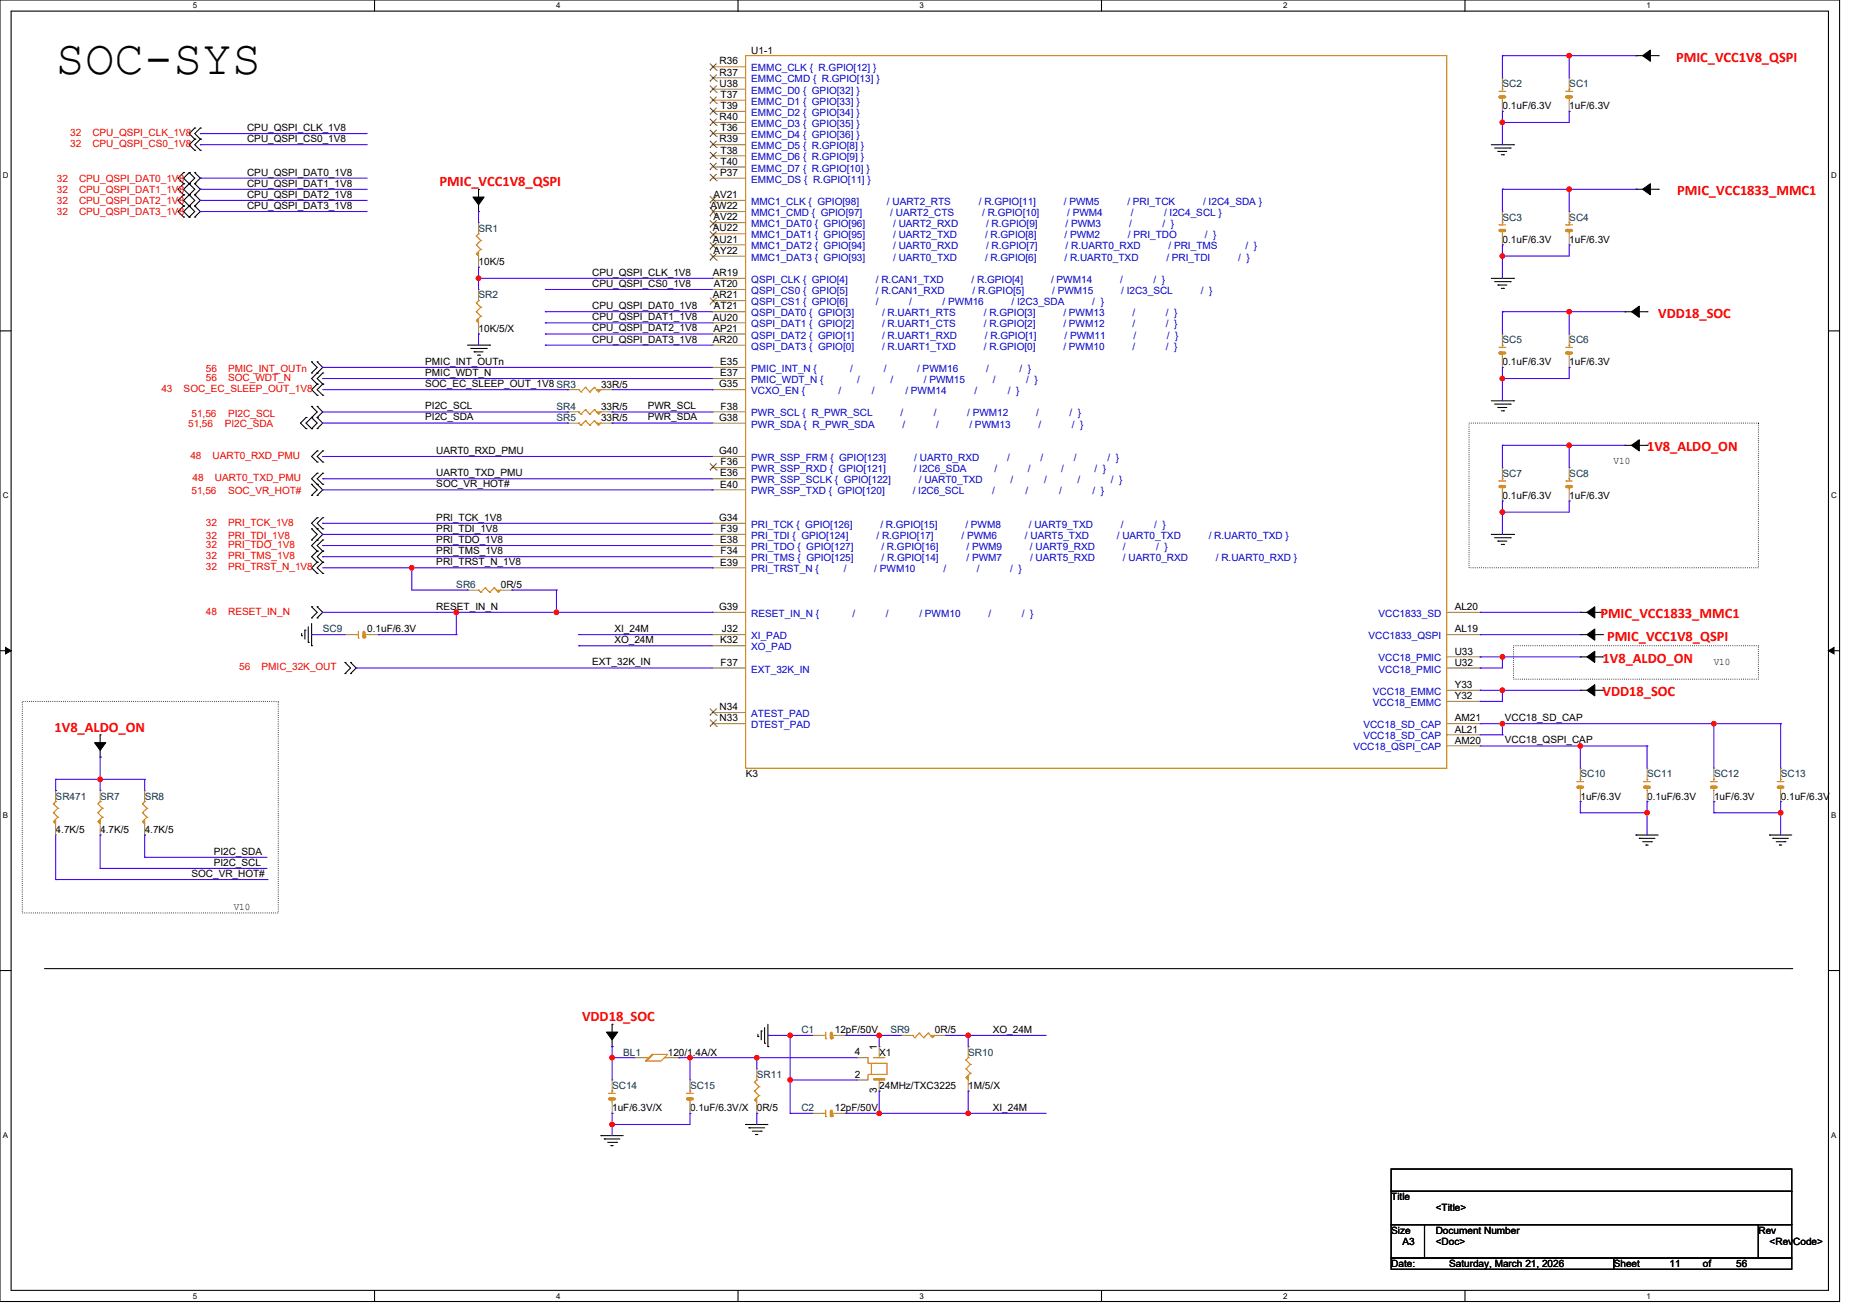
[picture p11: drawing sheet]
<svg xmlns="http://www.w3.org/2000/svg" width="297mm" height="210mm" viewBox="0 0 297 210" stroke-linecap="round" stroke-linejoin="round" font-family="sans-serif">
<path d="M0 0h293.9v207.8h-293.9zM1.8 1.8h290.3v204.3h-290.3z" fill="none" stroke="#000" stroke-width=".17"/>
<g fill="#fff">
<path d="M30.8 .2h.7v1.4h-.7z"/>
<path d="M30.8 206.2h.7v1.5h-.7z"/>
</g>
<path d="M59.8 0v1.8M59.8 206.1v1.7" fill="none" stroke="#000" stroke-width=".17"/>
<g fill="#fff">
<path d="M88.9 .2h.7v1.4h-.7z"/>
<path d="M88.9 206.2h.7v1.5h-.7z"/>
</g>
<path d="M117.9 0v1.8M117.9 206.1v1.7" fill="none" stroke="#000" stroke-width=".17"/>
<g fill="#fff">
<path d="M146.9 .2h.7v1.4h-.7z"/>
<path d="M146.9 206.2h.7v1.5h-.7z"/>
</g>
<path d="M176 0v1.8M176 206.1v1.7" fill="none" stroke="#000" stroke-width=".17"/>
<g fill="#fff">
<path d="M205 .2h.7v1.4h-.7z"/>
<path d="M205 206.2h.7v1.5h-.7z"/>
</g>
<path d="M234.1 0v1.8M234.1 206.1v1.7" fill="none" stroke="#000" stroke-width=".17"/>
<g fill="#fff">
<path d="M263.1 .2h.7v1.4h-.7z"/>
<path d="M263.1 206.2h.7v1.5h-.7z"/>
<path d="M.4 27.3h1v1.4h-1z"/>
<path d="M292.6 27.3h.9v1.4h-.9z"/>
<path d="M.4 78.4h1v1.4h-1z"/>
<path d="M292.6 78.4h.9v1.4h-.9z"/>
</g>
<path d="M0 52.8h1.8M292.1 52.8h1.8" fill="none" stroke="#000" stroke-width=".17"/>
<g fill="#fff">
<path d="M.4 129.4h.9v1.5h-.9z"/>
<path d="M292.6 129.4h.8v1.5h-.8z"/>
</g>
<path d="M0 103.9h1.8M292.1 103.9h1.8" fill="none" stroke="#000" stroke-width=".17"/>
<path d="M.9 103.4l.9 .5-.9 .5zM292.1 103.9l.9-.5v1z" fill="#000" stroke="#000" stroke-width=".16"/>
<g fill="#fff">
<path d="M.4 180.5h.9v1.4h-.9z"/>
<path d="M292.6 180.5h.8v1.4h-.8z"/>
</g>
<g fill="none" stroke="#000" stroke-width=".17">
<path d="M261.4 8.9h.1M261.4 8.9h1.2M263 8.9h1.9M264.9 8.9h.1M29.3 27.6h.1M29.3 29.3h.1M29.3 31.1h.1M29.3 32.9h.1M29.3 34.7h.1M29.3 27.6l-.9 .8 .9 .9M29.3 31.1l-.9 .9 .9 .9M29.3 29.3l-.9 .9 .9 .9"/>
<path d="M29.3 32.9l-.9 .9 .9 .9M30.2 27.6h.1M30.2 29.3h.1M30.2 31.1h.1M30.2 32.9h.1M30.2 34.7h.1M30.2 27.6l-.9 .8 1.8 1.8-1.8 1.8 1.8 1.8-.9 .9M30.2 27.6l.9 .8-.9 .9M30.2 29.3l-.9 .9 1.8 1.8-1.8 1.8 .9 .9M31.1 27.6h.1M31.1 29.3h.1M31.1 31.1h.1"/>
<path d="M31.1 32.9h.1M31.1 34.7h.1M31.1 22.2h.1M31.1 24h.1M31.1 20.4h.1M31.1 27.6l.9 .8-.9 .9M31.1 32.9l.9 .9-.9 .9M31.1 29.3l.9 .9-.9 .9M31.1 31.1l.9 .9-.9 .9M31.1 22.2l-.9 .9 .9 .9M31.1 20.4l-.9 .9 .9 .9M32 22.2h.1"/>
<path d="M32 24h.1M32 20.4h.1M32 22.2l-.9 .9 .9 .9M32 20.4l-.9 .9 .9 .9M76.5 33.8h.1M76.5 30.2h.1M76.5 30.2v2M76.5 32.5v1.3M238.3 23.1h3.5M238.8 23.6h2.5M239.3 24.2h.1M239.3 24.2h1.4"/>
<path d="M239.9 24.7h.3M240.2 24.7h.1M241.3 23.6h.1M241.8 23.1h.1M261.4 30.2h.1M261.4 30.2h1.2M263 30.2h1.9M264.9 30.2h.1M49.8 57.8h.1M49.8 59.6h.1M49.8 57.8l.9 .9-.9 .9M50.7 59.6h.1"/>
<path d="M50.7 57.8h.1M50.7 57.8l.9 .9-1.8 1.8 .9 .8M51.6 59.6h.1M51.6 59.6l-.9 .9 .9 .8M74.7 55.1h3.5M75.2 55.6h2.5M75.7 56.2h.1M75.7 56.2h1.5M76.3 56.7h.3M76.6 56.7h.1M77.7 55.6h.1M78.2 55.1h.1"/>
<path d="M238.3 44.4h3.5M238.8 45h2.5M239.3 45.5h.1M239.3 45.5h1.4M239.9 46h.3M240.2 46h.1M241.3 45h.1M241.8 44.4h.1M259.6 49.8h.1M259.6 49.8h1.2M261.2 49.8h1.9M263.1 49.8h.1"/>
<path d="M48.9 66.7h.1M48.9 68.5h.1M48.9 66.7l-.9 .9 .9 .9M49.8 64.9h.1M49.8 66.7h.1M49.8 68.5h.1M49.8 77.3h.1M49.8 79.1h.1M49.8 64.9l.9 .9-1.8 1.8 .9 .9M49.8 66.7l.9 .9-.9 .9M49.8 77.3l.9 .9-.9 .9M50.7 61.3h.1"/>
<path d="M50.7 63.1h.1M50.7 64.9h.1M50.7 66.7h.1M50.7 68.5h.1M50.7 72h.1M50.7 73.8h.1M50.7 75.6h.1M50.7 77.3h.1M50.7 79.1h.1M50.7 61.3l-.9 .9 .9 .9M50.7 64.9l.9 .9-.9 .9M50.7 66.7l.9 .9-.9 .9"/>
<path d="M50.7 72l-.9 .9 .9 .9M50.7 75.6l-.9 .9 1.8 1.7-.9 .9M51.6 61.3h.1M51.6 63.1h.1M51.6 72h.1M51.6 73.8h.1M51.6 75.6h.1M51.6 77.3h.1M51.6 61.3l-.9 .9 .9 .9M51.6 72l-.9 .9 .9 .9M51.6 75.6l-.9 .9 .9 .8M238.3 64h3.5"/>
<path d="M238.8 64.5h2.5M239.3 65.1h.1M239.3 65.1h1.4M239.9 65.6h.3M240.2 65.6h.1M241.3 64.5h.1M241.8 64h.1M259.6 71.1h.1M259.6 71.1h1.2M261.2 71.1h1.9M263.1 71.1h.1M49.8 96.9h.1"/>
<path d="M49.8 98.7h.1M49.8 84.5h.1M49.8 86.2h.1M49.8 99.6v3.5M49.8 96.9l.9 .9-.9 .9M49.8 84.5l.9 .8-.9 .9M50.7 82.7h.1M50.7 84.5h.1M50.7 86.2h.1M50.7 88h.1M50.7 89.8h.1M50.7 91.6h.1"/>
<path d="M50.7 98.7h.1M50.7 96.9h.1M50.7 82.7l-.9 .9 1.8 1.7-1.8 1.8 .9 .9M50.7 88l-.9 .9 .9 .9M50.7 89.8l-.9 .9 .9 .9M50.7 96.9l.9 .9-.9 .9M51.6 82.7h.1M51.6 84.5h.1M51.6 86.2h.1M51.6 88h.1M51.6 89.8h.1M51.6 91.6h.1"/>
<path d="M51.6 82.7l-.9 .9 .9 .9M51.6 86.2l-.9 .9 .9 .9M51.6 88l-.9 .9 .9 .9M51.6 89.8l-.9 .9 .9 .9M238.3 85.3h3.5M238.8 85.9h2.5M239.3 86.4h.1M239.3 86.4h1.4M239.9 86.9h.3M240.2 86.9h.1M241.3 85.9h.1M241.8 85.3h.1"/>
<path d="M252.5 97.8h.1M252.5 97.8h1.2M254.1 97.8h1.9M256 97.8h.1M16 117.3h.1M16 117.3v2M16 119.7v1.2M48.2 101.5h.1M48.2 101.2v.3M48.7 100.6h.1M48.7 100.6v1.5M49.3 102.6h.1"/>
<path d="M49.3 100.1v2.5M49.8 103.1h.1M55.1 105.8h.1M55.1 107.6h.1M55.1 105.8l.9 .9-.9 .9M56 107.6h.1M56 105.8h.1M56 105.8l.9 .9-.9 .9M252.5 110.2h.1M252.5 101.3h.1M252.5 104.9h.1M252.5 110.2h1.2"/>
<path d="M252.5 101.3h1.2M252.5 104.9h1.2M254.1 110.2h1.9M254.1 101.3h1.9M254.1 104.9h1.9M256 110.2h.1M256 101.3h.1M256 104.9h.1M16 120.9h.1M261.4 133.3h.1M261.4 133.3h3.5M261.9 133.9h.1"/>
<path d="M261.9 133.9h2.5M262.4 134.4h1.5M263 134.9h.1M263 134.9h.3M263.9 134.4h.1M282.7 133.3h.1M282.7 133.3h3.6M283.2 133.9h.1M283.2 133.9h2.5M283.8 134.4h1.4M284.3 134.9h.1M284.3 134.9h.4"/>
<path d="M285.2 134.4h.1M0 155h1.8M7.1 154.7h279.2M286.3 154.7h.1M292.1 155h1.8M97.8 167.1h.1M97.8 163.6h.1M97.8 163.6v1.9M97.8 165.9v1.2M119.1 179.6h.1M119.1 179.6h3.6M121.1 165.5h.1"/>
<path d="M121.1 165.2v.3M121.6 164.6h.1M121.6 164.6v1.5M122.2 166.6h.1M122.2 164.1v2.5M122.7 167.1h.1M122.7 163.6v3.5M96 181.4h.1M96 181.4h3.6M96.5 181.9h.1M96.5 181.9h2.5M97.1 182.4h1.4"/>
<path d="M97.6 183h.1M97.6 183h.4M98.5 182.4h.1M119.7 180.1h.1M119.7 180.1h2.5M120.2 180.6h1.4M120.7 181.2h.1M120.7 181.2h.4M121.6 180.6h.1M222.2 186.7h64.1v3.5h-64.1zM222.2 190.2h64.1v5.4h-64.1zM222.2 195.6h5.4v5.3h-5.4z"/>
<path d="M227.6 195.6h53.3v5.3h-53.3zM280.9 195.6h5.4v5.3h-5.4zM222.2 200.9h35.6v1.8h-35.6zM257.8 200.9h28.5v1.8h-28.5z"/>
</g>
<path d="M234.7 67.6h46.2v23.1h-46.2zM3.6 112h40.8v33.8h-40.8zM241.8 103.1h39.1v5.4h-39.1z" fill="none" stroke="#000" stroke-width=".17" stroke-dasharray="0 .3"/>
<g fill="#000" stroke="#000" stroke-width=".17">
<path d="M262.4 8.9l1.3-.9v1.8z" fill-rule="evenodd"/>
<path d="M75.6 31.5h1.7l-.8 1.2z" fill-rule="evenodd"/>
<path d="M262.4 30.2l1.3-.9v1.8z" fill-rule="evenodd"/>
<path d="M260.7 49.8l1.2-.9v1.8z" fill-rule="evenodd"/>
<path d="M260.7 71.1l1.2-.9v1.8z" fill-rule="evenodd"/>
<path d="M253.5 97.8l1.3-.9v1.8z" fill-rule="evenodd"/>
<path d="M15.1 118.6h1.8l-.9 1.2z" fill-rule="evenodd"/>
<path d="M253.5 110.2l1.3-.9v1.8z" fill-rule="evenodd"/>
<path d="M253.5 101.3l1.3-.8v1.7z" fill-rule="evenodd"/>
<path d="M253.5 104.9l1.3-.9v1.8z" fill-rule="evenodd"/>
<path d="M96.9 164.8h1.8l-.9 1.3z" fill-rule="evenodd"/>
</g>
<path d="M97.3 174.6h.1M97.3 174.6h1M97.8 175.5h.1M97.8 174.2h.1M97.8 174.2v.4M97.8 175.5v.5M103.1 169.4l1.1-1h2.5l-1.1 1zM103.1 168.9h.6M103.7 168.9h.1M106.2 168.9h.5M106.7 168.9h.1" fill="none" stroke="#cc8006" stroke-width=".17"/>
<path d="M103.1 169.4l1.1-1h.2l-1.1 1z" fill-rule="evenodd" fill="#cc8006" stroke="#cc8006" stroke-width=".17"/>
<path d="M101.3 168.9h.1M101.3 168.9h1.8M106.7 168.9h1.8M108.5 168.9h.1" fill="none" stroke="#a84" stroke-width=".17"/>
<path d="M97.4 175.5h.7" fill="none" stroke="#cc8006" stroke-width=".53"/>
<circle cx="97.4" cy="175.5" r=".26" fill="#cc8006"/>
<path d="M97.8 177.8h.1M97.8 172.5h.1M97.8 172.5v1.7M97.8 176v1.8M154.7 174.2h.1M154.7 167.1h.1M154.7 167.1v1.8M154.7 172.5v1.7" fill="none" stroke="#a84" stroke-width=".17"/>
<g fill="none" stroke="#cc8006" stroke-width=".17">
<path d="M131.6 177.8h.1M131.6 177.8h.3M131.9 178.3h.1M131.9 177.3v1M132.8 177.8h.1M132.8 177.8h.5M154.3 170.7h.1M154.3 169.3h.1M154.3 170.7l.7 .7M154.3 169.3l.7 .7M154.7 168.9h.1M154.7 168.9l-.4 .4"/>
<path d="M155 170h.1M155 171.4h.1M155 170l-.7 .7M155 171.4l-.7 .7"/>
</g>
<path d="M154.3 172.1l.4-.3v.7z" fill-rule="evenodd" fill="#cc8006" stroke="#cc8006" stroke-width=".17"/>
<path d="M132.8 177.4v.8" fill="none" stroke="#cc8006" stroke-width=".53"/>
<circle cx="132.8" cy="178.2" r=".26" fill="#cc8006"/>
<path d="M90.7 65.8h.1M90.7 65.8h1.8M96 65.8h1.8M97.8 65.8h.1M129.8 177.8h.1M129.8 177.8h1.8M133.3 177.8h1.8M135.1 177.8h.1" fill="none" stroke="#a84" stroke-width=".17"/>
<g fill="none" stroke="#cc8006" stroke-width=".17">
<path d="M92.5 65.8h.1M92.5 65.8l.3 .3M92.8 66.1h.1M93.5 65.4h.1M93.5 65.4l.7 .7M93.5 65.4l-.7 .7M94.2 66.1h.1M94.9 65.4h.1M94.9 65.4l-.7 .7M94.9 65.4l.8 .7M284 124.8h.1M284 124.8h1"/>
<path d="M284.5 125.7h.1M284.5 124.5h.1M284.5 124.5v.3M284.5 125.7v.5"/>
</g>
<path d="M95.3 65.8h.7l-.3 .3z" fill-rule="evenodd" fill="#cc8006" stroke="#cc8006" stroke-width=".17"/>
<path d="M284.1 125.7h.7" fill="none" stroke="#cc8006" stroke-width=".53"/>
<circle cx="284.1" cy="125.7" r=".26" fill="#cc8006"/>
<path d="M76.5 35.6h.1M76.5 35.6v1.7M76.5 42.7h.1M76.5 40.9v1.8M284.5 128h.1M284.5 122.7h.1M284.5 122.7v1.8M284.5 126.2v1.8" fill="none" stroke="#a84" stroke-width=".17"/>
<g fill="none" stroke="#cc8006" stroke-width=".17">
<path d="M76.1 39.1h.1M76.1 37.7h.1M76.1 39.1l.7 .7M76.1 37.7l.7 .7M76.5 37.3h.1M76.5 37.3l-.4 .4M76.8 38.4h.1M76.8 39.8h.1M76.8 38.4l-.7 .7M76.8 39.8l-.7 .7M239.5 35.9h.1M239.5 35.9h1.1"/>
<path d="M240 36.8h.1M240 35.6h.1M240 35.6v.3M240 36.8v.5"/>
</g>
<path d="M76.1 40.5l.4-.3v.7z" fill-rule="evenodd" fill="#cc8006" stroke="#cc8006" stroke-width=".17"/>
<path d="M239.7 36.8h.7" fill="none" stroke="#cc8006" stroke-width=".53"/>
<circle cx="239.7" cy="36.8" r=".26" fill="#cc8006"/>
<path d="M240 39.1h.1M240 33.8h.1M240 33.8v1.8M240 37.3v1.8M90.7 67.6h.1M90.7 67.6h1.8M96 67.6h1.8M97.8 67.6h.1" fill="none" stroke="#a84" stroke-width=".17"/>
<g fill="none" stroke="#cc8006" stroke-width=".17">
<path d="M250.2 14.6h.1M250.2 14.6h1M250.7 15.5h.1M250.7 14.2h.1M250.7 14.2v.4M250.7 15.5v.5M92.5 67.6h.1M92.5 67.6l.3 .3M92.8 67.9h.1M93.5 67.2h.1M93.5 67.2l.7 .7M93.5 67.2l-.7 .7"/>
<path d="M94.2 67.9h.1M94.9 67.2h.1M94.9 67.2l-.7 .7M94.9 67.2l.8 .7"/>
</g>
<path d="M95.3 67.6h.7l-.3 .3z" fill-rule="evenodd" fill="#cc8006" stroke="#cc8006" stroke-width=".17"/>
<path d="M250.3 15.5h.8" fill="none" stroke="#cc8006" stroke-width=".53"/>
<circle cx="250.3" cy="15.5" r=".26" fill="#cc8006"/>
<path d="M250.7 17.8h.1M250.7 12.4h.1M250.7 12.4v1.8M250.7 16v1.8" fill="none" stroke="#a84" stroke-width=".17"/>
<path d="M251.9 124.8h.1M251.9 124.8h1.1M252.5 125.7h.1M252.5 124.5h.1M252.5 124.5v.3M252.5 125.7v.5" fill="none" stroke="#cc8006" stroke-width=".17"/>
<path d="M252.1 125.7h.7" fill="none" stroke="#cc8006" stroke-width=".53"/>
<circle cx="252.1" cy="125.7" r=".26" fill="#cc8006"/>
<g fill="none" stroke="#a84" stroke-width=".17">
<path d="M113.8 10.7h.1M113.8 12.4h.1M113.8 14.2h.1M113.8 16h.1M113.8 17.8h.1M113.8 19.6h.1M113.8 10.7h5.3M113.8 12.4h5.3M113.8 14.2h5.3M113.8 16h5.3M113.8 17.8h5.3M113.8 19.6h5.3"/>
<path d="M113.8 21.3h.1M113.8 23.1h.1M113.8 24.9h.1M113.8 26.7h.1M113.8 28.4h.1M113.8 32h.1M113.8 33.8h.1M113.8 35.6h.1M113.8 37.3h.1M113.8 39.1h.1M113.8 21.3h5.3M113.8 23.1h5.3"/>
<path d="M113.8 24.9h5.3M113.8 26.7h5.3M113.8 28.4h5.3M113.8 32h5.3M113.8 33.8h5.3M113.8 35.6h5.3M113.8 37.3h5.3M113.8 39.1h5.3M113.8 40.9h.1M113.8 58.7h.1M113.8 44.4h.1M113.8 46.2h.1"/>
<path d="M113.8 48h.1M113.8 49.8h.1M113.8 51.6h.1M113.8 53.3h.1M113.8 55.1h.1M113.8 40.9h5.3M113.8 58.7h5.3M113.8 44.4h5.3M113.8 46.2h5.3M113.8 48h5.3M113.8 49.8h5.3M113.8 51.6h5.3"/>
<path d="M113.8 53.3h5.3M113.8 55.1h5.3M113.8 60.5h.1M113.8 65.8h.1M113.8 67.6h.1M113.8 72.9h.1M113.8 74.7h.1M113.8 76.5h.1M113.8 78.2h.1M113.8 62.2h.1M113.8 60.5h5.3M113.8 65.8h5.3"/>
<path d="M113.8 67.6h5.3M113.8 72.9h5.3M113.8 74.7h5.3M113.8 76.5h5.3M113.8 78.2h5.3M113.8 62.2h5.3M74.7 94.2h.1M74.7 94.2h1.8M80 94.2h1.8M81.8 94.2h.1M113.8 83.6h.1M113.8 85.3h.1"/>
<path d="M113.8 87.1h.1M113.8 88.9h.1M113.8 90.7h.1M113.8 97.8h.1M113.8 83.6h5.3M113.8 85.3h5.3M113.8 87.1h5.3M113.8 88.9h5.3M113.8 90.7h5.3M113.8 97.8h5.3M231.1 97.8h5.4M236.5 97.8h.1"/>
<path d="M113.8 113.8h.1M113.8 115.6h.1M113.8 106.7h.1M113.8 101.3h.1M113.8 103.1h.1M113.8 113.8h5.3M113.8 115.6h5.3M113.8 106.7h5.3M113.8 101.3h5.3M113.8 103.1h5.3M231.1 115.6h5.4M231.1 106.7h5.4"/>
<path d="M231.1 112h5.4M231.1 110.2h5.4M231.1 104.9h5.4M231.1 119.1h5.4M231.1 117.3h5.4M231.1 101.3h5.4M236.5 112h.1M236.5 110.2h.1M236.5 106.7h.1M236.5 104.9h.1M236.5 119.1h.1M236.5 117.3h.1"/>
<path d="M236.5 115.6h.1M236.5 101.3h.1M23.1 133.3h.1M23.1 126.2h.1M23.1 126.2v1.8M23.1 131.6v1.7M252.5 128h.1M252.5 122.7h.1M252.5 122.7v1.8M252.5 126.2v1.8"/>
</g>
<g fill="none" stroke="#cc8006" stroke-width=".17">
<path d="M119.1 8.9h112v113.8h-112zM250.2 76.8h.1M250.2 76.8h1M250.7 77.7h.1M250.7 76.5h.1M250.7 76.5v.3M250.7 77.7v.5M76.5 94.2h.1M76.5 94.2l.3 .4M76.8 94.6h.1M77.5 93.9h.1M77.5 93.9l.7 .7"/>
<path d="M77.5 93.9l-.7 .7M78.2 94.6h.1M78.9 93.9h.1M78.9 93.9l-.7 .7M78.9 93.9l.8 .7M22.8 129.8h.1M22.8 128.4h.1M22.8 129.8l.7 .7M22.8 128.4l.7 .7M23.1 128h.1M23.1 128l-.3 .4M23.5 129.1h.1"/>
<path d="M23.5 130.5h.1M23.5 129.1l-.7 .7M23.5 130.5l-.7 .7"/>
</g>
<g fill="#cc8006" stroke="#cc8006" stroke-width=".17">
<path d="M79.3 94.2h.7l-.3 .4z" fill-rule="evenodd"/>
<path d="M22.8 131.2l.3-.3v.7z" fill-rule="evenodd"/>
</g>
<g fill="none" stroke="#804000" stroke-width=".16">
<path d="M113.4 11.2h.1M113.4 13h.1M113.4 14.7h.1M113.4 16.5h.1M113.4 18.3h.1M113.4 10.2l1.1 1M113.4 11.9l1.1 1.1M113.4 13.7l1.1 1M113.4 15.4l1.1 1.1M113.4 17.2l1.1 1.1M113.4 19l1.1 1M114.5 11.2h.1"/>
<path d="M114.5 13h.1M114.5 14.7h.1M114.5 16.5h.1M114.5 18.3h.1M114.5 10.2l-1.1 1M114.5 11.9l-1.1 1.1M114.5 13.7l-1.1 1M114.5 15.4l-1.1 1.1M114.5 17.2l-1.1 1.1M114.5 19l-1.1 1M113.4 20h.1M113.4 21.8h.1"/>
<path d="M113.4 23.6h.1M113.4 25.3h.1M113.4 27.1h.1M113.4 28.8h.1M113.4 32.4h.1M113.4 34.5h.1M113.4 36.3h.1M113.4 38h.1M113.4 39.8h.1M113.4 20.7l1.1 1.1M113.4 22.5l1.1 1.1M113.4 24.3l1.1 1"/>
<path d="M113.4 26l1.1 1.1M113.4 27.8l1.1 1M113.4 31.3l1.1 1.1M113.4 33.1l1.1 1.4M113.4 35.2l1.1 1.1M113.4 37l1.1 1M113.4 38.7l1.1 1.1M114.5 20h.1M114.5 21.8h.1M114.5 23.6h.1M114.5 25.3h.1M114.5 27.1h.1"/>
<path d="M114.5 28.8h.1M114.5 32.4h.1M114.5 34.5h.1M114.5 36.3h.1M114.5 38h.1M114.5 39.8h.1M114.5 20.7l-1.1 1.1M114.5 22.5l-1.1 1.1M114.5 24.3l-1.1 1M114.5 26l-1.1 1.1M114.5 27.8l-1.1 1M114.5 31.3l-1.1 1.1"/>
<path d="M114.5 33.1l-1.1 1.4M114.5 35.2l-1.1 1.1M114.5 37l-1.1 1M114.5 38.7l-1.1 1.1M113.4 41.5h.1M113.4 48.6h.1M113.4 40.5l1.1 1M113.4 47.5l1.1 1.1M114.5 41.5h.1M114.5 48.6h.1M114.5 40.5l-1.1 1M114.5 47.5l-1.1 1.1"/>
<path d="M113.4 75.1h.1M113.4 74l1.1 1.1M114.5 75.1h.1M114.5 74l-1.1 1.1M113.4 114.2h.1M113.4 116h.1M113.4 113.2l1.1 1M113.4 114.9l1.1 1.1M114.5 114.2h.1M114.5 116h.1M114.5 113.2l-1.1 1M114.5 114.9l-1.1 1.1"/>
</g>
<path d="M250.3 77.7h.8" fill="none" stroke="#cc8006" stroke-width=".53"/>
<circle cx="250.3" cy="77.7" r=".26" fill="#cc8006"/>
<path d="M76.5 53.3h.1M76.5 46.2h.1M76.5 46.2v1.8M76.5 51.6v1.7M250.7 74.7h.1M250.7 74.7v1.8M250.7 78.2v1.8M250.7 80h.1" fill="none" stroke="#a84" stroke-width=".17"/>
<g fill="none" stroke="#cc8006" stroke-width=".17">
<path d="M239.5 14.6h.1M239.5 14.6h1.1M240 15.5h.1M240 14.2h.1M240 14.2v.4M240 15.5v.5M76.1 49.8h.1M76.1 48.4h.1M76.1 49.8l.7 .7M76.1 48.4l.7 .7M76.5 48h.1M76.5 48l-.4 .4"/>
<path d="M76.8 49.1h.1M76.8 50.5h.1M76.8 49.1l-.7 .7M76.8 50.5l-.7 .7"/>
</g>
<path d="M76.1 51.2l.4-.3v.7z" fill-rule="evenodd" fill="#cc8006" stroke="#cc8006" stroke-width=".17"/>
<path d="M239.7 15.5h.7" fill="none" stroke="#cc8006" stroke-width=".53"/>
<circle cx="239.7" cy="15.5" r=".26" fill="#cc8006"/>
<path d="M240 17.8h.1M240 12.4h.1M240 12.4v1.8M240 16v1.8" fill="none" stroke="#a84" stroke-width=".17"/>
<path d="M262.6 124.8h.1M262.6 124.8h1.1M263.1 125.7h.1M263.1 124.5h.1M263.1 124.5v.3M263.1 125.7v.5" fill="none" stroke="#cc8006" stroke-width=".17"/>
<path d="M262.8 125.7h.7" fill="none" stroke="#cc8006" stroke-width=".53"/>
<circle cx="262.8" cy="125.7" r=".26" fill="#cc8006"/>
<path d="M263.1 128h.1M263.1 122.7h.1M263.1 122.7v1.8M263.1 126.2v1.8" fill="none" stroke="#a84" stroke-width=".17"/>
<path d="M250.2 55.5h.1M250.2 55.5h1M250.7 56.4h.1M250.7 55.1h.1M250.7 55.1v.4M250.7 56.4v.5" fill="none" stroke="#cc8006" stroke-width=".17"/>
<path d="M250.3 56.4h.8" fill="none" stroke="#cc8006" stroke-width=".53"/>
<circle cx="250.3" cy="56.4" r=".26" fill="#cc8006"/>
<g fill="none" stroke="#a84" stroke-width=".17">
<path d="M250.7 58.7h.1M250.7 53.3h.1M250.7 53.3v1.8M250.7 56.9v1.8M8.9 133.3h.1M8.9 126.2h.1M8.9 126.2v1.8M8.9 131.6v1.7M16 133.3h.1M16 126.2h.1M16 126.2v1.8M16 131.6v1.7"/>
<path d="M136.9 172.5h.1M136.9 168.9h.1M136.9 172.5h1.8M136.9 168.9h1.8M140.5 167.1h.1M140.5 174.2h.1M140.5 167.1v1.8M140.5 172.5v1.7"/>
</g>
<g fill="none" stroke="#cc8006" stroke-width=".17">
<path d="M8.5 129.8h.1M8.5 128.4h.1M8.5 129.8l.7 .7M8.5 128.4l.7 .7M8.9 128h.1M8.9 128l-.4 .4M9.2 129.1h.1M9.2 130.5h.1M9.2 129.1l-.7 .7M9.2 130.5l-.7 .7M15.6 129.8h.1M15.6 128.4h.1"/>
<path d="M15.6 129.8l.8 .7M15.6 128.4l.8 .7M16 128h.1M16 128l-.4 .4M16.4 129.1h.1M16.4 130.5h.1M16.4 129.1l-.8 .7M16.4 130.5l-.8 .7M109.7 174.6h.1M109.7 174.6h1.1M110.2 175.5h.1M110.2 174.2h.1"/>
<path d="M110.2 174.2v.4M110.2 175.5v.5M138.7 168.9v.9h.5M139.2 169.8h2.5v1.8h-2.5zM139.2 171.6h-.5v.9M139.6 168.9h.1M139.6 168.9h1.8"/>
</g>
<g fill="#cc8006" stroke="#cc8006" stroke-width=".17">
<path d="M15.6 131.2l.4-.3v.7z" fill-rule="evenodd"/>
<path d="M8.5 131.2l.4-.3v.7z" fill-rule="evenodd"/>
<path d="M139.6 172.3h1.8v.2h-1.8z" fill-rule="evenodd"/>
</g>
<path d="M109.9 175.5h.7" fill="none" stroke="#cc8006" stroke-width=".53"/>
<circle cx="109.9" cy="175.5" r=".26" fill="#cc8006"/>
<path d="M110.2 177.8h.1M110.2 172.5h.1M110.2 172.5v1.7M110.2 176v1.8M120.9 177.8h.1M120.9 170.7h.1M120.9 170.7v1.8M120.9 176v1.8M144 165.4h.1M144 165.4h1.8M149.4 165.4h1.7M151.1 165.4h.1" fill="none" stroke="#a84" stroke-width=".17"/>
<g fill="none" stroke="#cc8006" stroke-width=".17">
<path d="M239.5 76.8h.1M239.5 76.8h1.1M240 77.7h.1M240 76.5h.1M240 76.5v.3M240 77.7v.5M120.5 174.2h.1M120.5 172.8h.1M120.5 174.2l.8 .8M120.5 172.8l.8 .7M120.9 172.5h.1M120.9 172.5l-.4 .3"/>
<path d="M121.3 173.5h.1M121.3 175h.1M121.3 173.5l-.8 .7M121.3 175l-.8 .7M145.8 165.4h.1M145.8 165.4l.4 .3M146.2 165.7h.1M146.9 165h.1M146.9 165l.7 .7M146.9 165l-.7 .7M147.6 165.7h.1M148.3 165h.1"/>
<path d="M148.3 165l-.7 .7M148.3 165l.7 .7"/>
</g>
<g fill="#cc8006" stroke="#cc8006" stroke-width=".17">
<path d="M120.5 175.7l.4-.4v.7z" fill-rule="evenodd"/>
<path d="M148.6 165.4h.8l-.4 .3z" fill-rule="evenodd"/>
</g>
<path d="M239.7 77.7h.7" fill="none" stroke="#cc8006" stroke-width=".53"/>
<circle cx="239.7" cy="77.7" r=".26" fill="#cc8006"/>
<path d="M240 74.7h.1M240 74.7v1.8M240 78.2v1.8M240 80h.1" fill="none" stroke="#a84" stroke-width=".17"/>
<path d="M131.6 165.4h.1M131.6 165.4h.3M131.9 165.9h.1M131.9 164.8v1.1M132.8 165.4h.1M132.8 165.4h.5" fill="none" stroke="#cc8006" stroke-width=".17"/>
<path d="M132.8 165v.7" fill="none" stroke="#cc8006" stroke-width=".53"/>
<circle cx="132.8" cy="165.7" r=".26" fill="#cc8006"/>
<path d="M129.8 165.4h.1M129.8 165.4h1.8M133.3 165.4h1.8M135.1 165.4h.1" fill="none" stroke="#a84" stroke-width=".17"/>
<path d="M56.9 101.3h.1M56.9 101.3h.4M57.3 101.9h.1M57.3 100.8v1.1M58.1 101.3h.1M58.1 101.3h.6" fill="none" stroke="#cc8006" stroke-width=".17"/>
<path d="M58.1 101v.7" fill="none" stroke="#cc8006" stroke-width=".53"/>
<circle cx="58.1" cy="101.7" r=".26" fill="#cc8006"/>
<path d="M55.1 101.3h.1M55.1 101.3h1.8M58.7 101.3h1.8M60.5 101.3h.1" fill="none" stroke="#a84" stroke-width=".17"/>
<path d="M239.5 55.5h.1M239.5 55.5h1.1M240 56.4h.1M240 55.1h.1M240 55.1v.4M240 56.4v.5" fill="none" stroke="#cc8006" stroke-width=".17"/>
<path d="M239.7 56.4h.7" fill="none" stroke="#cc8006" stroke-width=".53"/>
<circle cx="239.7" cy="56.4" r=".26" fill="#cc8006"/>
<path d="M240 58.7h.1M240 53.3h.1M240 53.3v1.8M240 56.9v1.8" fill="none" stroke="#a84" stroke-width=".17"/>
<path d="M250.2 35.9h.1M250.2 35.9h1M250.7 36.8h.1M250.7 35.6h.1M250.7 35.6v.3M250.7 36.8v.5" fill="none" stroke="#cc8006" stroke-width=".17"/>
<path d="M250.3 36.8h.8" fill="none" stroke="#cc8006" stroke-width=".53"/>
<circle cx="250.3" cy="36.8" r=".26" fill="#cc8006"/>
<path d="M250.7 39.1h.1M250.7 33.8h.1M250.7 33.8v1.8M250.7 37.3v1.8M90.7 62.2h.1M90.7 62.2h1.8M96 62.2h1.8M97.8 62.2h.1" fill="none" stroke="#a84" stroke-width=".17"/>
<g fill="none" stroke="#cc8006" stroke-width=".17">
<path d="M92.5 62.2h.1M92.5 62.2l.3 .4M92.8 62.6h.1M93.5 61.9h.1M93.5 61.9l.7 .7M93.5 61.9l-.7 .7M94.2 62.6h.1M94.9 61.9h.1M94.9 61.9l-.7 .7M94.9 61.9l.8 .7M273.3 124.8h.1M273.3 124.8h1"/>
<path d="M273.8 125.7h.1M273.8 124.5h.1M273.8 124.5v.3M273.8 125.7v.5"/>
</g>
<path d="M95.3 62.2h.7l-.3 .4z" fill-rule="evenodd" fill="#cc8006" stroke="#cc8006" stroke-width=".17"/>
<path d="M273.5 125.7h.7" fill="none" stroke="#cc8006" stroke-width=".53"/>
<circle cx="273.5" cy="125.7" r=".26" fill="#cc8006"/>
<path d="M273.8 128h.1M273.8 122.7h.1M273.8 122.7v1.8M273.8 126.2v1.8" fill="none" stroke="#a84" stroke-width=".17"/>
<g fill="none" stroke="#4200ff" stroke-width=".17">
<path d="M240 8.9h.1M240 17.8h.1M240 19.6h.1M240 8.9v3.5M240 17.8v5.3M240 8.9h21.4M250.7 8.9h.1M250.7 17.8h.1M250.7 8.9v3.5M250.7 17.8v1.8h-10.7M32 21.3h.1M32 23.1h.1"/>
<path d="M32 28.4h.1M32 30.2h.1M32 32h.1M32 33.8h.1M32 30.2h26.7M32 21.3h26.7M32 23.1h26.7M32 28.4h26.7M32 32h26.7M32 33.8h26.7M76.5 33.8h.1M76.5 33.8v1.8"/>
<path d="M240 30.2h.1M240 39.1h.1M240 30.2v3.6M240 39.1v5.3M240 30.2h21.4M250.7 30.2h.1M250.7 39.1h.1M250.7 30.2v3.6M250.7 39.1v1.8h-10.7M51.6 58.7h.1M51.6 58.7h62.2M76.5 42.7h.1"/>
<path d="M76.5 53.3h.1M76.5 44.4h.1M76.5 44.4h37.3M76.5 42.7v3.5M76.5 53.3v1.8M87.1 46.2h.1M87.1 49.8h.1M87.1 51.6h.1M87.1 53.3h.1M87.1 55.1h.1M87.1 46.2h26.7M87.1 49.8h26.7"/>
<path d="M87.1 51.6h26.7M87.1 53.3h26.7M87.1 55.1h26.7M113.8 44.4h.1M240 40.9h.1M240 49.8h.1M240 58.7h.1M240 49.8v3.5M240 58.7v5.3M240 49.8h19.6M250.7 49.8h.1M250.7 58.7h.1"/>
<path d="M250.7 58.7v1.8h-10.7M250.7 49.8v3.5M51.6 60.5h.1M51.6 72.9h.1M51.6 76.5h.1M51.6 60.5h62.2M51.6 65.8h39.1M51.6 67.6h39.1M51.6 62.2h39.1M51.6 72.9h62.2M51.6 76.5h62.2M51.6 78.2h62.2"/>
<path d="M90.7 62.2h.1M90.7 65.8h.1M90.7 67.6h.1M97.8 65.8h.1M97.8 67.6h.1M97.8 65.8h16M97.8 67.6h16M97.8 62.2h16M113.8 62.2h.1M113.8 78.2h.1M240 60.5h.1M240 71.1h.1"/>
<path d="M240 71.1v3.6M240 71.1h19.6M250.7 71.1h.1M250.7 71.1v3.6M51.6 83.6h.1M51.6 85.3h.1M51.6 87.1h.1M51.6 88.9h.1M51.6 83.6h62.2M51.6 85.3h62.2M51.6 87.1h62.2M51.6 88.9h62.2"/>
<path d="M51.6 97.8h62.2M51.6 90.7h62.2M65.8 90.7h.1M65.8 90.7v3.5h8.9M72.9 97.8h.1M72.9 97.8v3.5M74.7 94.2h.1M81.8 94.2h.1M81.8 94.2h7.1M88.9 94.2h.1M88.9 97.8h.1M88.9 94.2v3.6"/>
<path d="M113.8 97.8h.1M113.8 90.7h.1M236.5 97.8h.1M236.5 97.8h16M240 80h.1M240 81.8h.1M240 80v5.3M250.7 80h.1M250.7 80v1.8h-10.7M49.8 101.3h.1M49.8 101.3h5.3M56.9 106.7h.1"/>
<path d="M56.9 106.7h56.9M60.5 101.3h.1M60.5 101.3h12.4M72.9 101.3h.1M92.5 101.3h.1M92.5 103.1h.1M92.5 101.3h21.3M92.5 103.1h21.3M236.5 110.2h.1M236.5 112h.1M236.5 104.9h.1M236.5 106.7h.1"/>
<path d="M236.5 101.3h.1M236.5 110.2h16M236.5 104.9h16M236.5 101.3h16M236.5 115.6h48M236.5 117.3h3.5M236.5 119.1h26.6M240 110.2h.1M240 104.9h.1M240 115.6h.1M240 117.3h.1M240 104.9v1.8h-3.5"/>
<path d="M240 110.2v1.8h-3.5M240 115.6v1.7M252.5 119.1h.1M252.5 119.1v3.6M263.1 119.1h.1M263.1 119.1v3.6M273.8 115.6h.1M273.8 115.6v7.1M284.5 115.6h.1M284.5 115.6v7.1M8.9 124.5h.1M8.9 126.2h.1"/>
<path d="M8.9 124.5h14.2M8.9 124.5v1.7M8.9 133.3v7.2M16 120.9h.1M16 124.5h.1M16 133.3h.1M16 138.7h.1M16 120.9v5.3M16 133.3v5.4M16 138.7h26.7M23.1 124.5h.1M23.1 133.3h.1"/>
<path d="M23.1 136.9h.1M23.1 124.5v1.7M23.1 133.3v3.6M23.1 136.9h19.6M252.5 128h.1M252.5 129.8h.1M252.5 128v1.8M252.5 129.8h10.6M263.1 128h.1M263.1 129.8h.1M263.1 128v5.3M273.8 128h.1"/>
<path d="M273.8 129.8h.1M273.8 128v1.8M273.8 129.8h10.7M284.5 128h.1M284.5 129.8h.1M284.5 128v5.3M8.9 140.5h.1M8.9 140.5h33.8M42.7 140.5h.1M97.8 167.1h.1M97.8 177.8h.1M97.8 168.9h.1"/>
<path d="M97.8 179.6h.1M97.8 168.9h3.5M97.8 167.1v5.4M97.8 177.8v3.6M108.5 168.9h.1M108.5 168.9h28.4M110.2 168.9h.1M110.2 177.8h.1M110.2 168.9v3.6M110.2 177.8v1.8h-12.4M120.9 168.9h.1M120.9 177.8h.1"/>
<path d="M120.9 168.9v1.8M120.9 177.8v1.8M122.7 165.4h.1M122.7 165.4h7.1M126.2 165.4h.1M126.2 177.8h.1M126.2 172.5h.1M126.2 177.8h3.6M126.2 165.4v12.4M126.2 172.5h10.7M135.1 165.4h.1M135.1 177.8h.1"/>
<path d="M135.1 177.8h32M135.1 165.4h8.9M140.5 177.8h.1M140.5 165.4h.1M140.5 174.2h.1M140.5 165.4v1.7M140.5 174.2v3.6M151.1 165.4h.1M151.1 165.4h16M154.7 174.2h.1M154.7 165.4h.1M154.7 177.8h.1"/>
<path d="M154.7 165.4v1.7M154.7 174.2v3.6"/>
</g>
<g fill="#f00" stroke="#f00" stroke-width=".17">
<circle cx="240" cy="110.2" r=".35"/>
<circle cx="240" cy="104.9" r=".35"/>
<circle cx="76.4" cy="44.4" r=".35"/>
<circle cx="240" cy="115.6" r=".35"/>
<circle cx="273.8" cy="115.6" r=".35"/>
<circle cx="65.8" cy="90.7" r=".35"/>
<circle cx="72.9" cy="97.8" r=".35"/>
<circle cx="88.9" cy="97.8" r=".35"/>
<circle cx="250.7" cy="8.9" r=".35"/>
<circle cx="240" cy="19.6" r=".35"/>
<circle cx="250.7" cy="30.2" r=".35"/>
<circle cx="240" cy="40.9" r=".35"/>
<circle cx="250.7" cy="49.8" r=".35"/>
<circle cx="240" cy="60.4" r=".35"/>
<circle cx="250.7" cy="71.1" r=".35"/>
<circle cx="240" cy="81.8" r=".35"/>
<circle cx="263.1" cy="129.8" r=".35"/>
<circle cx="284.5" cy="129.8" r=".35"/>
<circle cx="252.5" cy="119.1" r=".35"/>
<circle cx="16" cy="124.5" r=".35"/>
<circle cx="154.7" cy="177.8" r=".35"/>
<circle cx="140.5" cy="177.8" r=".35"/>
<circle cx="126.2" cy="172.5" r=".35"/>
<circle cx="126.2" cy="165.3" r=".35"/>
<circle cx="140.5" cy="165.3" r=".35"/>
<circle cx="154.7" cy="165.3" r=".35"/>
<circle cx="97.8" cy="168.9" r=".35"/>
<circle cx="97.8" cy="179.6" r=".35"/>
<circle cx="120.9" cy="168.9" r=".35"/>
<circle cx="110.2" cy="168.9" r=".35"/>
</g>
<text font-size="7.8" x="8.9" y="11.8">SOC-SYS</text>
<g font-size="2.3" fill="#f00">
<text x="267.8" y="9.8">PMIC_VCC1V8_QSPI</text>
<text x="70.2" y="29.8">PMIC_VCC1V8_QSPI</text>
<text x="268" y="31.2">PMIC_VCC1833_MMC1</text>
<text x="264.9" y="50.7">VDD18_SOC</text>
<text x="263.1" y="72.1">1V8_ALDO_ON</text>
<text x="255.7" y="98.7">PMIC_VCC1833_MMC1</text>
<text x="256" y="105.9">1V8_ALDO_ON</text>
<text x="256.7" y="102.3">PMIC_VCC1V8_QSPI</text>
<text x="256" y="111.2">VDD18_SOC</text>
<text x="8.7" y="116.9">1V8_ALDO_ON</text>
<text x="93" y="163.1">VDD18_SOC</text>
</g>
<g font-size="1.6">
<text x="115" y="10.3">R36</text>
<text x="120" y="8.6">U1-1</text>
<text x="115" y="12.1">R37</text>
<text x="115" y="13.9">U38</text>
<text x="115.1" y="15.6">T37</text>
<text x="115.1" y="17.4">T39</text>
<text x="240" y="17.4">0.1uF/6.3V</text>
<text x="250.7" y="17.4">1uF/6.3V</text>
<text x="39.5" y="20.9">CPU_QSPI_CLK_1V8</text>
<text x="39.5" y="22.7">CPU_QSPI_CS0_1V8</text>
<text x="115" y="19.2">R40</text>
<text x="115" y="22.7">R39</text>
<text x="115.1" y="21">T36</text>
<text x="39.5" y="28">CPU_QSPI_DAT0_1V8</text>
<text x="39.5" y="29.8">CPU_QSPI_DAT1_1V8</text>
<text x="115" y="28.1">P37</text>
<text x="115.1" y="24.5">T38</text>
<text x="115.1" y="26.3">T40</text>
<text x="39.5" y="31.6">CPU_QSPI_DAT2_1V8</text>
<text x="39.5" y="33.4">CPU_QSPI_DAT3_1V8</text>
<text x="113.5" y="33.4">AW22</text>
<text x="114" y="31.6">AV21</text>
<text x="114" y="35.2">AV22</text>
<text x="113.9" y="37">AU22</text>
<text x="113.9" y="38.7">AU21</text>
<text x="114" y="40.5">AY22</text>
<text x="240" y="38.8">0.1uF/6.3V</text>
<text x="250.7" y="38.8">1uF/6.3V</text>
<text x="76.5" y="42.3">10K/5</text>
<text x="94.6" y="44">CPU_QSPI_CLK_1V8</text>
<text x="94.6" y="45.8">CPU_QSPI_CS0_1V8</text>
<text x="113.9" y="44.1">AR19</text>
<text x="113.9" y="47.6">AR21</text>
<text x="114.1" y="45.9">AT20</text>
<text x="76.5" y="53">10K/5/X</text>
<text x="94.6" y="49.4">CPU_QSPI_DAT0_1V8</text>
<text x="94.6" y="51.1">CPU_QSPI_DAT1_1V8</text>
<text x="94.6" y="52.9">CPU_QSPI_DAT2_1V8</text>
<text x="113.9" y="51.2">AU20</text>
<text x="114" y="53">AP21</text>
<text x="114.1" y="49.4">AT21</text>
<text x="67.9" y="58.3">PMIC_INT_OUTn</text>
<text x="94.6" y="54.7">CPU_QSPI_DAT3_1V8</text>
<text x="113.9" y="54.7">AR20</text>
<text x="115" y="58.3">E35</text>
<text x="240" y="58.3">0.1uF/6.3V</text>
<text x="250.7" y="58.3">1uF/6.3V</text>
<text x="67.9" y="60">PMIC_WDT_N</text>
<text x="67.9" y="61.8">SOC_EC_SLEEP_OUT_1V8 SR3</text>
<text x="67.9" y="65.4">PI2C_SCL</text>
<text x="96" y="65.4">33R/5</text>
<text x="96" y="61.9">33R/5</text>
<text x="103.5" y="65.4">PWR_SCL</text>
<text x="114.9" y="61.9">G35</text>
<text x="115" y="60.1">E37</text>
<text x="115.1" y="65.4">F38</text>
<text x="67.9" y="67.2">PI2C_SDA</text>
<text x="96" y="67.2">33R/5</text>
<text x="103.5" y="67.2">PWR_SDA</text>
<text x="114.9" y="67.2">G38</text>
<text x="69.7" y="72.5">UART0_RXD_PMU</text>
<text x="69.7" y="76">UART0_TXD_PMU</text>
<text x="69.7" y="77.8">SOC_VR_HOT#</text>
<text x="114.9" y="72.5">G40</text>
<text x="115" y="76.1">E36</text>
<text x="115" y="77.9">E40</text>
<text x="115.1" y="74.3">F36</text>
<text x="257.8" y="74.2">V10</text>
<text x="69.7" y="83.2">PRI_TCK_1V8</text>
<text x="114.9" y="83.2">G34</text>
<text x="240" y="79.7">0.1uF/6.3V</text>
<text x="250.7" y="79.7">1uF/6.3V</text>
<text x="69.7" y="84.9">PRI_TDI_1V8</text>
<text x="69.7" y="86.7">PRI_TDO_1V8</text>
<text x="69.7" y="88.5">PRI_TMS_1V8</text>
<text x="115" y="86.8">E38</text>
<text x="115.1" y="85">F39</text>
<text x="115.1" y="88.5">F34</text>
<text x="69.7" y="90.3">PRI_TRST_N_1V8</text>
<text x="80" y="93.9">0R/5</text>
<text x="115" y="90.3">E39</text>
<text x="58.7" y="101">0.1uF/6.3V</text>
<text x="69.7" y="97.4">RESET_IN_N</text>
<text x="98.2" y="100.9">XI_24M</text>
<text x="114.9" y="97.4">G39</text>
<text x="115.3" y="101">J32</text>
<text x="232.4" y="101">AL19</text>
<text x="232.4" y="97.4">AL20</text>
<text x="94.6" y="106.3">EXT_32K_IN</text>
<text x="98.2" y="102.7">XO_24M</text>
<text x="115" y="102.8">K32</text>
<text x="115.1" y="106.3">F37</text>
<text x="232.4" y="106.3">U32</text>
<text x="232.4" y="104.5">U33</text>
<text x="273.8" y="106.2">V10</text>
<text x="115" y="113.4">N34</text>
<text x="232.4" y="111.6">Y32</text>
<text x="232.4" y="109.9">Y33</text>
<text x="115" y="115.2">N33</text>
<text x="232.4" y="118.8">AM20</text>
<text x="232.4" y="117">AL21</text>
<text x="232.4" y="115.2">AM21</text>
<text x="240.4" y="115.2">VCC18_SD_CAP</text>
<text x="240.4" y="118.7">VCC18_QSPI_CAP</text>
<text x="119.1" y="124.1">K3</text>
<text x="252.5" y="127.7">1uF/6.3V</text>
<text x="263.2" y="127.7">0.1uF/6.3V</text>
<text x="273.8" y="127.7">1uF/6.3V</text>
<text x="284.5" y="127.7">0.1uF/6.3V</text>
<text x="8.9" y="133">4.7K/5</text>
<text x="16" y="133">4.7K/5</text>
<text x="23.1" y="133">4.7K/5</text>
<text x="34.1" y="136.5">PI2C_SDA</text>
<text x="30.6" y="140">SOC_VR_HOT#</text>
<text x="34.1" y="138.3">PI2C_SCL</text>
<text x="37.3" y="145.3">V10</text>
<text x="133.4" y="165">12pF/50V</text>
<text x="140.1" y="167.7" transform="rotate(-90 140.1 167.7)">1</text>
<text x="149.4" y="165">0R/5</text>
<text x="158.6" y="164.9">XO_24M</text>
<text x="106.7" y="168.6">120/1.4A/X</text>
<text x="136.6" y="172.1">2</text>
<text x="136.6" y="168.5">4</text>
<text x="140.5" y="168.6">X1</text>
<text x="140.5" y="173.9">24MHz/TXC3225</text>
<text x="154.7" y="173.9">1M/5/X</text>
<text x="97.8" y="177.5">1uF/6.3V/X</text>
<text x="110.2" y="177.5">0.1uF/6.3V/X</text>
<text x="120.9" y="177.5">0R/5</text>
<text x="133.4" y="177.5">12pF/50V</text>
<text x="140.1" y="174.6" transform="rotate(-90 140.1 174.6)">3</text>
<text x="158.6" y="177.4">XI_24M</text>
<text x="222.3" y="191.7">Title</text>
<text x="222.3" y="197">Size</text>
<text x="229.4" y="197">Document Number</text>
<text x="229.4" y="193.5">&lt;Title&gt;</text>
<text x="280.9" y="197">Rev</text>
<text x="222.3" y="202.4">Date:</text>
<text x="224" y="198.8">A3</text>
<text x="229.4" y="198.8">&lt;Doc&gt;</text>
<text x="231.5" y="202.4">Saturday, March 21, 2026</text>
<text x="257.8" y="202.4">Sheet</text>
<text x="266.7" y="202.4">11</text>
<text x="272.1" y="202.4">of</text>
<text x="277.4" y="202.4">56</text>
<text x="282.7" y="198.8">&lt;RevCode&gt;</text>
</g>
<g font-size="1.6" fill="#00c">
<text x="120" y="11.4">EMMC_CLK { R.GPIO[12] }</text>
<text x="120" y="13.2">EMMC_CMD { R.GPIO[13] }</text>
<text x="120" y="14.9">EMMC_D0 { GPIO[32] }</text>
<text x="120" y="16.7">EMMC_D1 { GPIO[33] }</text>
<text x="120" y="18.5">EMMC_D2 { GPIO[34] }</text>
<text x="120" y="20.3">EMMC_D3 { GPIO[35] }</text>
<text x="120" y="22.1">EMMC_D4 { GPIO[36] }</text>
<text x="120" y="23.8">EMMC_D5 { R.GPIO[8] }</text>
<text x="120" y="25.6">EMMC_D6 { R.GPIO[9] }</text>
<text x="120" y="27.4">EMMC_D7 { R.GPIO[10] }</text>
<text x="120" y="29.2">EMMC_DS { R.GPIO[11] }</text>
<text x="120" y="32.7">MMC1_CLK { GPIO[98]</text>
<text x="120" y="34.5">MMC1_CMD { GPIO[97]</text>
<text x="141.7" y="32.7">/ UART2_RTS</text>
<text x="142.2" y="34.5">/ UART2_CTS</text>
<text x="156.4" y="32.7">/ R.GPIO[11]</text>
<text x="156.9" y="34.5">/ R.GPIO[10]</text>
<text x="170" y="32.7">/ PWM5</text>
<text x="170.5" y="34.5">/ PWM4</text>
<text x="180.1" y="32.7">/ PRI_TCK</text>
<text x="180.6" y="34.5">/</text>
<text x="186" y="34.5">/ I2C4_SCL }</text>
<text x="192.2" y="32.7">/ I2C4_SDA }</text>
<text x="120" y="36.3">MMC1_DAT0 { GPIO[96]</text>
<text x="120" y="38.1">MMC1_DAT1 { GPIO[95]</text>
<text x="120" y="39.8">MMC1_DAT2 { GPIO[94]</text>
<text x="120" y="41.6">MMC1_DAT3 { GPIO[93]</text>
<text x="142.7" y="36.3">/ UART2_RXD</text>
<text x="142.7" y="38.1">/ UART2_TXD</text>
<text x="142.7" y="39.8">/ UART0_RXD</text>
<text x="142.7" y="41.6">/ UART0_TXD</text>
<text x="157.4" y="38.1">/ R.GPIO[8]</text>
<text x="157.4" y="41.6">/ R.GPIO[6]</text>
<text x="157.5" y="36.3">/ R.GPIO[9]</text>
<text x="157.5" y="39.8">/ R.GPIO[7]</text>
<text x="170.1" y="38.1">/ PWM2</text>
<text x="170.1" y="41.6">/ R.UART0_TXD</text>
<text x="170.2" y="36.3">/ PWM3</text>
<text x="170.2" y="39.8">/ R.UART0_RXD</text>
<text x="180.2" y="38.1">/ PRI_TDO</text>
<text x="180.4" y="36.3">/</text>
<text x="185.7" y="36.3">/ }</text>
<text x="186.4" y="41.6">/ PRI_TDI</text>
<text x="186.7" y="39.8">/ PRI_TMS</text>
<text x="192.5" y="38.1">/ }</text>
<text x="197.8" y="41.6">/ }</text>
<text x="199" y="39.8">/ }</text>
<text x="120" y="45.2">QSPI_CLK { GPIO[4]</text>
<text x="120" y="46.9">QSPI_CS0 { GPIO[5]</text>
<text x="139.9" y="45.2">/ R.CAN1_TXD</text>
<text x="139.9" y="46.9">/ R.CAN1_RXD</text>
<text x="155.2" y="45.2">/ R.GPIO[4]</text>
<text x="155.4" y="46.9">/ R.GPIO[5]</text>
<text x="167.9" y="45.2">/ PWM14</text>
<text x="168.1" y="46.9">/ PWM15</text>
<text x="179" y="45.2">/</text>
<text x="179.1" y="46.9">/ I2C3_SCL</text>
<text x="184.3" y="45.2">/ }</text>
<text x="191.8" y="46.9">/ }</text>
<text x="120" y="48.7">QSPI_CS1 { GPIO[6]</text>
<text x="120" y="50.5">QSPI_DAT0 { GPIO[3]</text>
<text x="120" y="52.3">QSPI_DAT1 { GPIO[2]</text>
<text x="139.9" y="48.7">/</text>
<text x="140.9" y="50.5">/ R.UART1_RTS</text>
<text x="140.9" y="52.3">/ R.UART1_CTS</text>
<text x="145.3" y="48.7">/</text>
<text x="150.6" y="48.7">/ PWM16</text>
<text x="157.2" y="50.5">/ R.GPIO[3]</text>
<text x="157.2" y="52.3">/ R.GPIO[2]</text>
<text x="161.6" y="48.7">/ I2C3_SDA</text>
<text x="169.9" y="50.5">/ PWM13</text>
<text x="169.9" y="52.3">/ PWM12</text>
<text x="174.5" y="48.7">/ }</text>
<text x="180.9" y="50.5">/</text>
<text x="180.9" y="52.3">/</text>
<text x="186.3" y="50.5">/ }</text>
<text x="186.3" y="52.3">/ }</text>
<text x="120" y="59.4">PMIC_INT_N {</text>
<text x="120" y="54.1">QSPI_DAT2 { GPIO[1]</text>
<text x="120" y="55.8">QSPI_DAT3 { GPIO[0]</text>
<text x="135.8" y="59.4">/</text>
<text x="140.9" y="54.1">/ R.UART1_RXD</text>
<text x="140.9" y="55.8">/ R.UART1_TXD</text>
<text x="141.2" y="59.4">/</text>
<text x="146.5" y="59.4">/ PWM16</text>
<text x="157.2" y="55.8">/ R.GPIO[0]</text>
<text x="157.4" y="54.1">/ R.GPIO[1]</text>
<text x="157.6" y="59.4">/</text>
<text x="162.9" y="59.4">/ }</text>
<text x="169.9" y="55.8">/ PWM10</text>
<text x="170.1" y="54.1">/ PWM11</text>
<text x="180.9" y="55.8">/</text>
<text x="181.1" y="54.1">/</text>
<text x="186.3" y="55.8">/ }</text>
<text x="186.4" y="54.1">/ }</text>
<text x="120" y="61.2">PMIC_WDT_N {</text>
<text x="120" y="62.9">VCXO_EN {</text>
<text x="134" y="62.9">/</text>
<text x="136.9" y="61.2">/</text>
<text x="139.3" y="62.9">/</text>
<text x="142.3" y="61.2">/</text>
<text x="144.6" y="62.9">/ PWM14</text>
<text x="147.6" y="61.2">/ PWM15</text>
<text x="155.7" y="62.9">/</text>
<text x="158.6" y="61.2">/</text>
<text x="161" y="62.9">/ }</text>
<text x="164" y="61.2">/ }</text>
<text x="120" y="66.5">PWR_SCL { R_PWR_SCL</text>
<text x="120" y="68.3">PWR_SDA { R_PWR_SDA</text>
<text x="143.9" y="66.5">/</text>
<text x="144.2" y="68.3">/</text>
<text x="149.2" y="66.5">/</text>
<text x="149.5" y="68.3">/</text>
<text x="154.5" y="66.5">/ PWM12</text>
<text x="154.9" y="68.3">/ PWM13</text>
<text x="165.6" y="66.5">/</text>
<text x="165.9" y="68.3">/</text>
<text x="170.9" y="66.5">/ }</text>
<text x="171.2" y="68.3">/ }</text>
<text x="120" y="73.6">PWR_SSP_FRM { GPIO[123]</text>
<text x="120" y="75.4">PWR_SSP_RXD { GPIO[121]</text>
<text x="120" y="77.2">PWR_SSP_SCLK { GPIO[122]</text>
<text x="146" y="75.4">/ I2C6_SDA</text>
<text x="146.1" y="73.6">/ UART0_RXD</text>
<text x="146.8" y="77.2">/ UART0_TXD</text>
<text x="158.9" y="75.4">/</text>
<text x="160.9" y="73.6">/</text>
<text x="161.5" y="77.2">/</text>
<text x="164.2" y="75.4">/</text>
<text x="166.3" y="73.6">/</text>
<text x="166.8" y="77.2">/</text>
<text x="169.5" y="75.4">/</text>
<text x="171.6" y="73.6">/</text>
<text x="172.1" y="77.2">/</text>
<text x="174.9" y="75.4">/ }</text>
<text x="176.9" y="73.6">/ }</text>
<text x="177.5" y="77.2">/ }</text>
<text x="120" y="79">PWR_SSP_TXD { GPIO[120]</text>
<text x="145.8" y="79">/ I2C6_SCL</text>
<text x="158.5" y="79">/</text>
<text x="163.9" y="79">/</text>
<text x="169.2" y="79">/</text>
<text x="174.5" y="79">/ }</text>
<text x="120" y="84.3">PRI_TCK { GPIO[126]</text>
<text x="120" y="86.1">PRI_TDI { GPIO[124]</text>
<text x="120" y="87.8">PRI_TDO { GPIO[127]</text>
<text x="120" y="89.6">PRI_TMS { GPIO[125]</text>
<text x="140" y="86.1">/ R.GPIO[17]</text>
<text x="140.6" y="84.3">/ R.GPIO[15]</text>
<text x="140.8" y="87.8">/ R.GPIO[16]</text>
<text x="140.8" y="89.6">/ R.GPIO[14]</text>
<text x="153.6" y="86.1">/ PWM6</text>
<text x="154.2" y="84.3">/ PWM8</text>
<text x="154.4" y="87.8">/ PWM9</text>
<text x="154.4" y="89.6">/ PWM7</text>
<text x="163.8" y="86.1">/ UART5_TXD</text>
<text x="164.4" y="84.3">/ UART9_TXD</text>
<text x="164.5" y="87.8">/ UART9_RXD</text>
<text x="164.6" y="89.6">/ UART5_RXD</text>
<text x="178.4" y="86.1">/ UART0_TXD</text>
<text x="179.1" y="84.3">/</text>
<text x="179.4" y="87.8">/</text>
<text x="179.4" y="89.6">/ UART0_RXD</text>
<text x="184.4" y="84.3">/ }</text>
<text x="184.7" y="87.8">/ }</text>
<text x="193.1" y="86.1">/ R.UART0_TXD }</text>
<text x="194.3" y="89.6">/ R.UART0_RXD }</text>
<text x="120" y="91.4">PRI_TRST_N {</text>
<text x="134.8" y="91.4">/</text>
<text x="139.7" y="91.4">/ PWM10</text>
<text x="150.7" y="91.4">/</text>
<text x="156" y="91.4">/</text>
<text x="161.4" y="91.4">/ }</text>
<text x="120" y="98.5">RESET_IN_N {</text>
<text x="136.2" y="98.5">/</text>
<text x="141.5" y="98.5">/</text>
<text x="146.9" y="98.5">/ PWM10</text>
<text x="157.9" y="98.5">/</text>
<text x="163.2" y="98.5">/ }</text>
<text x="220.2" y="98.5">VCC1833_SD</text>
<text x="120" y="107.4">EXT_32K_IN</text>
<text x="120" y="102.1">XI_PAD</text>
<text x="120" y="103.8">XO_PAD</text>
<text x="218.6" y="102.1">VCC1833_QSPI</text>
<text x="220.2" y="107.4">VCC18_PMIC</text>
<text x="220.2" y="105.6">VCC18_PMIC</text>
<text x="219.3" y="112.7">VCC18_EMMC</text>
<text x="219.3" y="111">VCC18_EMMC</text>
<text x="120" y="114.5">ATEST_PAD</text>
<text x="120" y="116.3">DTEST_PAD</text>
<text x="216.2" y="119.8">VCC18_QSPI_CAP</text>
<text x="217.8" y="118.1">VCC18_SD_CAP</text>
<text x="217.8" y="116.3">VCC18_SD_CAP</text>
</g>
<g font-size="1.6" fill="#004040">
<text x="240" y="13.9">SC2</text>
<text x="250.7" y="13.9">SC1</text>
<text x="240" y="35.2">SC3</text>
<text x="250.7" y="35.2">SC4</text>
<text x="76.5" y="37">SR1</text>
<text x="76.5" y="47.7">SR2</text>
<text x="240" y="54.8">SC5</text>
<text x="250.7" y="54.8">SC6</text>
<text x="88.9" y="65.4">SR4</text>
<text x="88.9" y="67.2">SR5</text>
<text x="240" y="76.1">SC7</text>
<text x="250.7" y="76.1">SC8</text>
<text x="72.9" y="93.9">SR6</text>
<text x="51.6" y="101">SC9</text>
<text x="252.5" y="124.1">SC10</text>
<text x="263.2" y="124.1">SC11</text>
<text x="273.8" y="124.1">SC12</text>
<text x="284.5" y="124.1">SC13</text>
<text x="8.9" y="127.7">SR471</text>
<text x="16" y="127.7">SR7</text>
<text x="23.1" y="127.7">SR8</text>
<text x="128" y="165">C1</text>
<text x="142.3" y="165">SR9</text>
<text x="97.8" y="173.9">SC14</text>
<text x="99.6" y="168.6">BL1</text>
<text x="110.2" y="173.9">SC15</text>
<text x="120.9" y="172.1">SR11</text>
<text x="154.7" y="168.6">SR10</text>
<text x="128" y="177.5">C2</text>
</g>
<g font-size="1.6" fill="#f00">
<text x="11.2" y="23.5">32</text>
<text x="11.2" y="21.7">32</text>
<text x="14.8" y="23.5">CPU_QSPI_CS0_1V8</text>
<text x="14.8" y="21.7">CPU_QSPI_CLK_1V8</text>
<text x="9.1" y="29">32</text>
<text x="12.6" y="29">CPU_QSPI_DAT0_1V8</text>
<text x="9.1" y="30.8">32</text>
<text x="9.1" y="32.6">32</text>
<text x="9.1" y="34.3">32</text>
<text x="12.6" y="30.8">CPU_QSPI_DAT1_1V8</text>
<text x="12.6" y="32.6">CPU_QSPI_DAT2_1V8</text>
<text x="12.6" y="34.3">CPU_QSPI_DAT3_1V8</text>
<text x="32.9" y="59.4">56</text>
<text x="36.5" y="59.4">PMIC_INT_OUTn</text>
<text x="25.8" y="62.6">43</text>
<text x="29.3" y="62.6">SOC_EC_SLEEP_OUT_1V8</text>
<text x="32.9" y="60.8">56</text>
<text x="36.5" y="60.8">SOC_WDT_N</text>
<text x="30" y="68.1">51,56</text>
<text x="30.6" y="66.5">51,56</text>
<text x="35.9" y="68.1">PI2C_SDA</text>
<text x="36.5" y="66.5">PI2C_SCL</text>
<text x="30.4" y="73.3">48</text>
<text x="30.8" y="76.8">48</text>
<text x="34" y="73.3">UART0_RXD_PMU</text>
<text x="34.3" y="76.8">UART0_TXD_PMU</text>
<text x="30.6" y="79">51,56</text>
<text x="32.9" y="83.9">32</text>
<text x="36.5" y="83.9">PRI_TCK_1V8</text>
<text x="36.5" y="79">SOC_VR_HOT#</text>
<text x="32.9" y="87.5">32</text>
<text x="32.9" y="89.3">32</text>
<text x="32.9" y="86.1">32</text>
<text x="36.5" y="87.5">PRI_TDO_1V8</text>
<text x="36.5" y="89.3">PRI_TMS_1V8</text>
<text x="36.5" y="86.1">PRI_TDI_1V8</text>
<text x="32.9" y="91">32</text>
<text x="36.5" y="91">PRI_TRST_N_1V8</text>
<text x="32.9" y="98.2">48</text>
<text x="36.5" y="98.2">RESET_IN_N</text>
<text x="38.2" y="107.1">56</text>
<text x="41.8" y="107.1">PMIC_32K_OUT</text>
</g>
<g font-size="1.3">
<text x="30.8" y="1.3">5</text>
<text x="88.9" y="1.3">4</text>
<text x="146.9" y="1.3">3</text>
<text x="205" y="1.3">2</text>
<text x="263.1" y="1.3">1</text>
<text x=".4" y="28.5">D</text>
<text x="292.5" y="28.5">D</text>
<text x=".4" y="79.5">C</text>
<text x="292.5" y="79.5">C</text>
<text x=".4" y="130.6">B</text>
<text x="292.5" y="130.6">B</text>
<text x=".4" y="181.7">A</text>
<text x="292.5" y="181.7">A</text>
<text x="30.8" y="207.4">5</text>
<text x="88.9" y="207.4">4</text>
<text x="146.9" y="207.4">3</text>
<text x="205" y="207.4">2</text>
<text x="263.1" y="207.4">1</text>
</g>
</svg>
